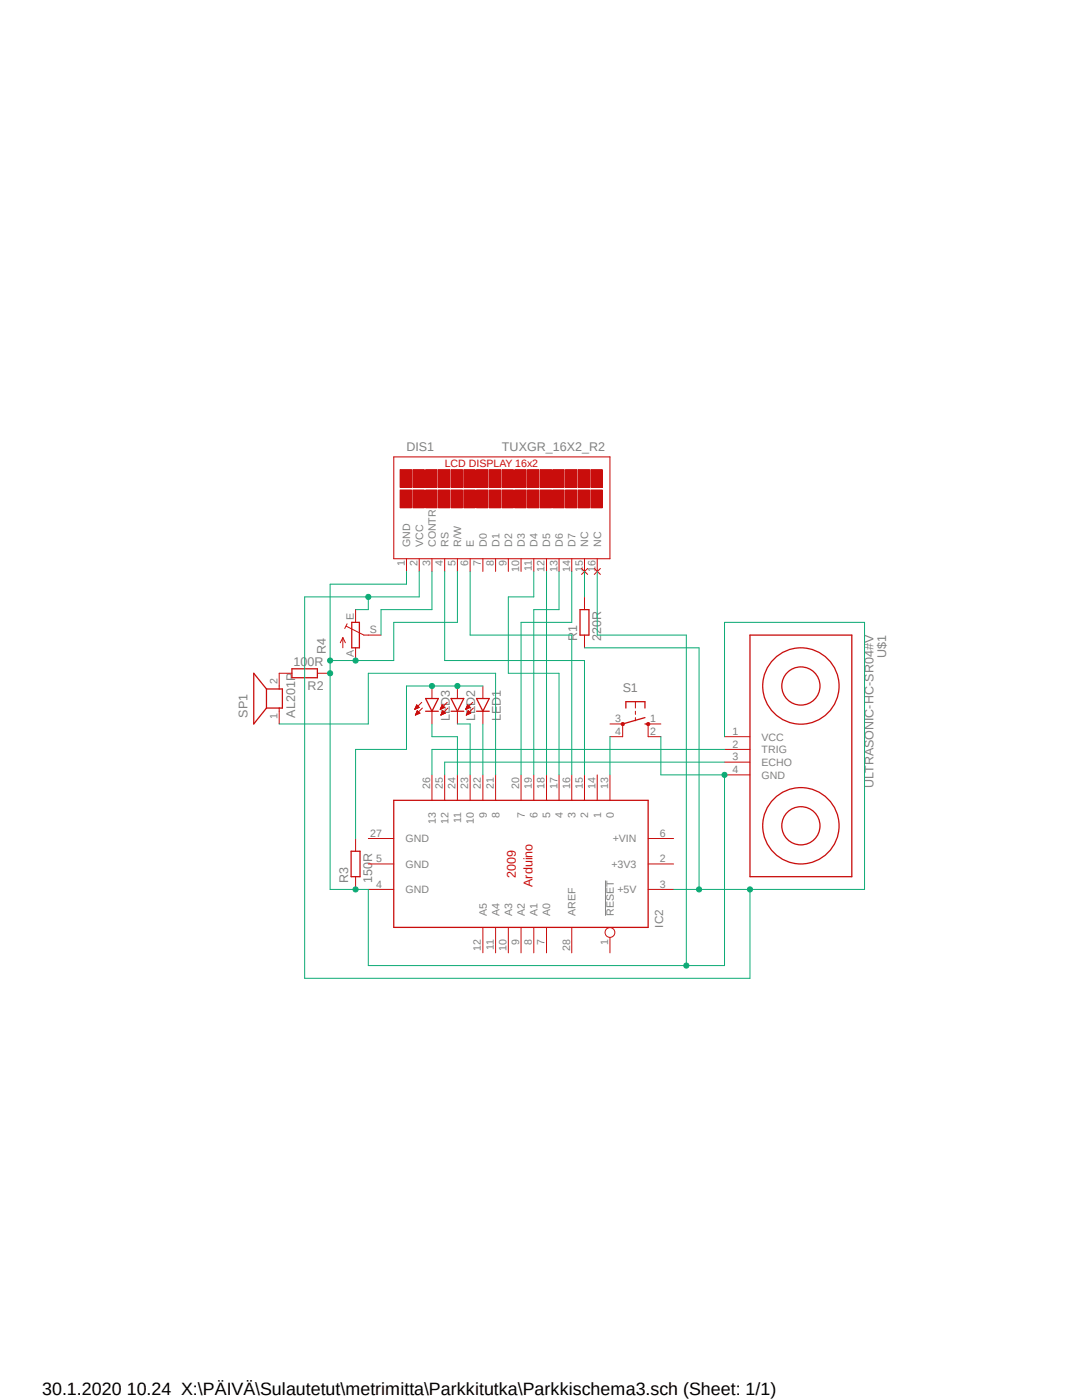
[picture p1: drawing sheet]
<svg xmlns="http://www.w3.org/2000/svg" width="216mm" height="279mm" viewBox="0 0 216 279" stroke-linecap="round" stroke-linejoin="round" font-family="sans-serif">
<path d="M46.7 87.4l130.9 108M177.6 87.4l-130.9 108" fill="none" stroke="#fff" stroke-width=".2"/>
<path d="M120.8 175.7v7.1" fill="none" stroke="#808080" stroke-width=".2"/>
<path d="M78.6 91.2h43.1v20.3h-43.1z" fill="none" stroke="#c90d0c" stroke-width=".21"/>
<path d="M79.8 93.7h2.3v3.6h-2.3z" fill-rule="evenodd" fill="#c90d0c"/>
<path d="M79.8 93.7h2.3v3.6h-2.3z" fill="none" stroke="#c90d0c" stroke-width=".2"/>
<path d="M79.8 97.8h2.3v3.5h-2.3z" fill-rule="evenodd" fill="#c90d0c"/>
<path d="M79.8 97.8h2.3v3.5h-2.3z" fill="none" stroke="#c90d0c" stroke-width=".2"/>
<path d="M82.4 93.7h2.3v3.6h-2.3z" fill-rule="evenodd" fill="#c90d0c"/>
<path d="M82.4 93.7h2.3v3.6h-2.3z" fill="none" stroke="#c90d0c" stroke-width=".2"/>
<path d="M82.4 97.8h2.3v3.5h-2.3z" fill-rule="evenodd" fill="#c90d0c"/>
<path d="M82.4 97.8h2.3v3.5h-2.3z" fill="none" stroke="#c90d0c" stroke-width=".2"/>
<path d="M84.9 93.7h2.3v3.6h-2.3z" fill-rule="evenodd" fill="#c90d0c"/>
<path d="M84.9 93.7h2.3v3.6h-2.3z" fill="none" stroke="#c90d0c" stroke-width=".2"/>
<path d="M84.9 97.8h2.3v3.5h-2.3z" fill-rule="evenodd" fill="#c90d0c"/>
<path d="M84.9 97.8h2.3v3.5h-2.3z" fill="none" stroke="#c90d0c" stroke-width=".2"/>
<path d="M87.5 93.7h2.2v3.6h-2.2z" fill-rule="evenodd" fill="#c90d0c"/>
<path d="M87.5 93.7h2.2v3.6h-2.2z" fill="none" stroke="#c90d0c" stroke-width=".2"/>
<path d="M87.5 97.8h2.2v3.5h-2.2z" fill-rule="evenodd" fill="#c90d0c"/>
<path d="M87.5 97.8h2.2v3.5h-2.2z" fill="none" stroke="#c90d0c" stroke-width=".2"/>
<path d="M90 93.7h2.3v3.6h-2.3z" fill-rule="evenodd" fill="#c90d0c"/>
<path d="M90 93.7h2.3v3.6h-2.3z" fill="none" stroke="#c90d0c" stroke-width=".2"/>
<path d="M90 97.8h2.3v3.5h-2.3z" fill-rule="evenodd" fill="#c90d0c"/>
<path d="M90 97.8h2.3v3.5h-2.3z" fill="none" stroke="#c90d0c" stroke-width=".2"/>
<path d="M92.5 93.7h2.3v3.6h-2.3z" fill-rule="evenodd" fill="#c90d0c"/>
<path d="M92.5 93.7h2.3v3.6h-2.3z" fill="none" stroke="#c90d0c" stroke-width=".2"/>
<path d="M92.5 97.8h2.3v3.5h-2.3z" fill-rule="evenodd" fill="#c90d0c"/>
<path d="M92.5 97.8h2.3v3.5h-2.3z" fill="none" stroke="#c90d0c" stroke-width=".2"/>
<path d="M95.1 93.7h2.3v3.6h-2.3z" fill-rule="evenodd" fill="#c90d0c"/>
<path d="M95.1 93.7h2.3v3.6h-2.3z" fill="none" stroke="#c90d0c" stroke-width=".2"/>
<path d="M95.1 97.8h2.3v3.5h-2.3z" fill-rule="evenodd" fill="#c90d0c"/>
<path d="M95.1 97.8h2.3v3.5h-2.3z" fill="none" stroke="#c90d0c" stroke-width=".2"/>
<path d="M97.6 93.7h2.3v3.6h-2.3z" fill-rule="evenodd" fill="#c90d0c"/>
<path d="M97.6 93.7h2.3v3.6h-2.3z" fill="none" stroke="#c90d0c" stroke-width=".2"/>
<path d="M97.6 97.8h2.3v3.5h-2.3z" fill-rule="evenodd" fill="#c90d0c"/>
<path d="M97.6 97.8h2.3v3.5h-2.3z" fill="none" stroke="#c90d0c" stroke-width=".2"/>
<path d="M100.2 93.7h2.2v3.6h-2.2z" fill-rule="evenodd" fill="#c90d0c"/>
<path d="M100.2 93.7h2.2v3.6h-2.2z" fill="none" stroke="#c90d0c" stroke-width=".2"/>
<path d="M100.2 97.8h2.2v3.5h-2.2z" fill-rule="evenodd" fill="#c90d0c"/>
<path d="M100.2 97.8h2.2v3.5h-2.2z" fill="none" stroke="#c90d0c" stroke-width=".2"/>
<path d="M102.7 93.7h2.3v3.6h-2.3z" fill-rule="evenodd" fill="#c90d0c"/>
<path d="M102.7 93.7h2.3v3.6h-2.3z" fill="none" stroke="#c90d0c" stroke-width=".2"/>
<path d="M102.7 97.8h2.3v3.5h-2.3z" fill-rule="evenodd" fill="#c90d0c"/>
<path d="M102.7 97.8h2.3v3.5h-2.3z" fill="none" stroke="#c90d0c" stroke-width=".2"/>
<path d="M105.2 93.7h2.3v3.6h-2.3z" fill-rule="evenodd" fill="#c90d0c"/>
<path d="M105.2 93.7h2.3v3.6h-2.3z" fill="none" stroke="#c90d0c" stroke-width=".2"/>
<path d="M105.2 97.8h2.3v3.5h-2.3z" fill-rule="evenodd" fill="#c90d0c"/>
<path d="M105.2 97.8h2.3v3.5h-2.3z" fill="none" stroke="#c90d0c" stroke-width=".2"/>
<path d="M107.8 93.7h2.3v3.6h-2.3z" fill-rule="evenodd" fill="#c90d0c"/>
<path d="M107.8 93.7h2.3v3.6h-2.3z" fill="none" stroke="#c90d0c" stroke-width=".2"/>
<path d="M107.8 97.8h2.3v3.5h-2.3z" fill-rule="evenodd" fill="#c90d0c"/>
<path d="M107.8 97.8h2.3v3.5h-2.3z" fill="none" stroke="#c90d0c" stroke-width=".2"/>
<path d="M110.3 93.7h2.3v3.6h-2.3z" fill-rule="evenodd" fill="#c90d0c"/>
<path d="M110.3 93.7h2.3v3.6h-2.3z" fill="none" stroke="#c90d0c" stroke-width=".2"/>
<path d="M110.3 97.8h2.3v3.5h-2.3z" fill-rule="evenodd" fill="#c90d0c"/>
<path d="M110.3 97.8h2.3v3.5h-2.3z" fill="none" stroke="#c90d0c" stroke-width=".2"/>
<path d="M112.8 93.7h2.3v3.6h-2.3z" fill-rule="evenodd" fill="#c90d0c"/>
<path d="M112.8 93.7h2.3v3.6h-2.3z" fill="none" stroke="#c90d0c" stroke-width=".2"/>
<path d="M112.8 97.8h2.3v3.5h-2.3z" fill-rule="evenodd" fill="#c90d0c"/>
<path d="M112.8 97.8h2.3v3.5h-2.3z" fill="none" stroke="#c90d0c" stroke-width=".2"/>
<path d="M115.4 93.7h2.2v3.6h-2.2z" fill-rule="evenodd" fill="#c90d0c"/>
<path d="M115.4 93.7h2.2v3.6h-2.2z" fill="none" stroke="#c90d0c" stroke-width=".2"/>
<path d="M115.4 97.8h2.2v3.5h-2.2z" fill-rule="evenodd" fill="#c90d0c"/>
<path d="M115.4 97.8h2.2v3.5h-2.2z" fill="none" stroke="#c90d0c" stroke-width=".2"/>
<path d="M117.9 93.7h2.3v3.6h-2.3z" fill-rule="evenodd" fill="#c90d0c"/>
<path d="M117.9 93.7h2.3v3.6h-2.3z" fill="none" stroke="#c90d0c" stroke-width=".2"/>
<path d="M117.9 97.8h2.3v3.5h-2.3z" fill-rule="evenodd" fill="#c90d0c"/>
<g fill="none" stroke="#c90d0c" stroke-width=".2">
<path d="M117.9 97.8h2.3v3.5h-2.3zM81.1 111.5v2.5M83.7 111.5v2.5M86.2 111.5v2.5M88.7 111.5v2.5M91.3 111.5v2.5M93.8 111.5v2.5M96.4 111.5v2.5M98.9 111.5v2.5M101.4 111.5v2.5M104 111.5v2.5M106.5 111.5v2.5"/>
<path d="M109.1 111.5v2.5M111.5 111.5v2.5M114.1 111.5v2.5M116 113.5l1.3 1.1M116.6 111.5v2.5M116.6 119.1v2.6M117.3 113.5l-1.3 1.1M118.6 113.5l1.2 1.1M119.2 111.5v2.5M119.8 113.5l-1.2 1.1M58.3 134.4h-2.6v3.1M63.3 134.4h2.6"/>
<path d="M68.4 127.3v2M68.4 127.3l-.5 1M68.4 127.3l.5 1M69.1 125l3.5 1.7h3.4M69.3 124.5l-.5 .9M71 121.7v2.5M71 129.3v2.5M86.2 136.9v2.5M91.3 136.9v2.5M96.4 136.9v2.5M116.6 126.7v2.6M55.7 141.3v3.2"/>
<path d="M82.8 141.5h.1M82.8 141.4h.3M82.8 141.4h.5M82.9 141.3h.6M82.9 142.7h.1M82.9 141.2h.7M82.9 142.6h.3M83 141.1h.5M83 142.5h.4M83 141h.4M83 142.4h.6M83.1 140.9h.3"/>
<path d="M83.1 142.3h.7M83.1 140.8h.2M83.1 140.7h.1M83.1 142.2h.6M83.1 142.2h.5M83.1 140.7l.6 .5-.9 .4zM83.2 142.1h.3M83.2 142h.2M83.2 141.9h.1M83.8 142.3l-.5-.5-.4 .9M83.8 142.3l-.9 .4M84.2 140.2l-1.4 1.4"/>
<path d="M84.3 141.3l-1.4 1.4M86.2 141.9v2.6M86.2 154.6v5.1M87.8 141.5h.1M87.9 141.4h.2M87.9 141.4h.4M88 141.3h.6M88 142.7h.1M88 141.2h.7M88 142.6h.3M88.1 141.1h.5M88.1 142.5h.4"/>
<path d="M88.1 141h.4M88.1 142.4h.5M88.1 140.9h.3M88.1 142.3h.8M88.2 140.8h.1M88.2 140.7h.1M88.2 142.2h.5M88.2 142.2h.4M88.2 142.1h.4M88.2 140.7l.5 .5-.9 .4zM88.3 142h.2M88.3 141.9h.1"/>
<path d="M88.7 154.6v5.1M88.9 142.3l-.6-.5-.3 .9M88.9 142.3l-.9 .4M89.2 140.2l-1.4 1.4M89.4 141.3l-1.4 1.4M91.3 141.9v2.6M91.3 154.6v5.1M92.9 141.5h.1M93 141.4h.2M93 141.4h.4M93 141.3h.6M93 142.7h.1"/>
<path d="M93.1 141.2h.7M93.1 142.6h.2M93.1 141.1h.6M93.1 142.5h.5M93.2 141h.4M93.2 142.4h.5M93.2 140.9h.3M93.2 140.8h.2M93.2 142.3h.7M93.3 140.7h.1M93.3 142.2h.5M93.3 140.7l.5 .5-.9 .4z"/>
<path d="M93.3 142.2h.4M93.3 142.1h.3M93.3 142h.3M93.4 141.9h.1M93.4 141.8l.5 .5-.9 .4zM93.8 154.6v5.1M94.3 140.2l-1.4 1.4M94.4 141.3l-1.4 1.4M96.4 141.9v2.6M96.4 154.6v5.1M98.9 154.6v5.1M104 154.6v5.1"/>
<path d="M106.5 154.6v5.1M109.1 154.6v5.1M111.5 154.6v5.1M114.1 154.6v5.1M116.6 154.6v5.1M119.2 154.6v5.1M121.7 154.6v5.1M124.2 144.5v2.5M126.8 140v1.3M126.8 141.9v.7M126.8 143.2v.6M129.3 144.5v2.5"/>
<path d="M144.6 147h5M144.6 149.6h5M144.6 152.1h5M144.6 154.6h5M71 167.3v2.6M71 175v2.5M73.5 177.5h5.1M73.5 172.4h5.1M73.5 167.3h5.1M129.3 177.5h5.1M129.3 172.4h5.1M129.3 167.3h5.1"/>
<path d="M96.4 185.1v5.1M98.9 185.1v5.1M101.4 185.1v5.1M104 185.1v5.1M106.5 185.1v5.1M109.1 185.1v5.1M114.1 185.1v5.1M121.7 187.1v3.1"/>
<circle cx="121.7" cy="186.1" r=".98"/>
</g>
<g fill="none" stroke="#c90d0c" stroke-width=".25">
<path d="M53.2 137.5h3.1v3.8h-3.1M53.2 137.5v3.8M53.2 137.5l-2.6-3.1v10.1l2.6-3.2M58.3 133.5h5v1.8h-5zM70.2 124.2h1.5v5.1h-1.5zM84.9 139.4h2.6l-1.3 2.5zM90 139.4h2.5l-1.2 2.5zM95.1 139.4h2.5l-1.2 2.5zM115.7 121.7h1.8v5h-1.8zM149.6 126.7h20.4v48.3h-20.4zM78.6 159.7h50.7v25.4h-50.7zM84.9 141.9h2.6"/>
<path d="M90 141.9h2.5M95.1 141.9h2.5M124.9 141.3v-1.3h3.8v1.3M128.7 144.5h.6M128.7 143.2l-4.5 1.3M70.1 169.9h1.7v5.1h-1.7z"/>
<circle cx="159.8" cy="136.9" r="3.8"/>
<circle cx="159.8" cy="136.9" r="7.6"/>
<circle cx="159.8" cy="164.8" r="3.8"/>
<circle cx="159.8" cy="164.8" r="7.6"/>
</g>
<path d="M124 144.3h.5v.4h-.5l-.1-.2z" fill-rule="evenodd" fill="#c90d0c"/>
<path d="M124 144.3h.5v.4h-.5l-.1-.2z" fill="none" stroke="#c90d0c" stroke-width=".2"/>
<path d="M129.1 144.3h.5v.4h-.5l-.1-.2z" fill-rule="evenodd" fill="#c90d0c"/>
<path d="M121.7 144.5h2.5M121.7 147h2.5M129.1 144.3h.5v.4h-.5l-.1-.2zM129.3 144.5h2.6M129.3 147h2.6" fill="none" stroke="#c90d0c" stroke-width=".2"/>
<path d="M83.7 119.1h-10.2v2.6M86.2 114v7.7h-10.2v5M88.7 114v17.8h27.9v22.8M93.8 114v12.7h20.3v27.9M116.6 114v5.1M144.6 124.2h27.9" fill="none" stroke="#0dab76" stroke-width=".2"/>
<circle cx="73.5" cy="119.1" r=".51" fill="#0dab76"/>
<g fill="none" stroke="#0dab76" stroke-width=".2">
<path d="M73.5 119.1h-12.7v76.1h88.8M116.6 129.3h22.9v48.2M134.4 177.5h15.2"/>
<circle cx="73.5" cy="119.1" r=".51"/>
</g>
<circle cx="139.5" cy="177.5" r=".51" fill="#0dab76"/>
<g fill="none" stroke="#0dab76" stroke-width=".2">
<path d="M172.5 124.2v53.3h-22.9v17.7"/>
<circle cx="139.5" cy="177.5" r=".51"/>
</g>
<circle cx="149.6" cy="177.5" r=".51" fill="#0dab76"/>
<g fill="none" stroke="#0dab76" stroke-width=".2">
<path d="M83.7 114v5.1M119.2 114v12.7h17.7v66h7.7v-38.1M71 121.7h2.5M144.6 124.2v22.8"/>
<circle cx="149.6" cy="177.5" r=".51"/>
</g>
<circle cx="136.9" cy="192.7" r=".51" fill="#0dab76"/>
<g fill="none" stroke="#0dab76" stroke-width=".2">
<path d="M81.1 114v2.6h-15.2v15.2M91.3 114v10.2h-12.7v7.6M73.5 177.5v15.2h63.4"/>
<circle cx="136.9" cy="192.7" r=".51"/>
</g>
<circle cx="65.9" cy="131.8" r=".51" fill="#0dab76"/>
<g fill="none" stroke="#0dab76" stroke-width=".2">
<path d="M78.6 131.8h-12.7v2.6"/>
<circle cx="65.9" cy="131.8" r=".51"/>
</g>
<circle cx="65.9" cy="134.4" r=".51" fill="#0dab76"/>
<g fill="none" stroke="#0dab76" stroke-width=".2">
<path d="M65.9 134.4v43.1h7.6"/>
<circle cx="65.9" cy="134.4" r=".51"/>
</g>
<circle cx="70.9" cy="177.5" r=".51" fill="#0dab76"/>
<circle cx="70.9" cy="177.5" r=".51" fill="none" stroke="#0dab76" stroke-width=".2"/>
<circle cx="70.9" cy="131.8" r=".51" fill="#0dab76"/>
<g fill="none" stroke="#0dab76" stroke-width=".2">
<path d="M131.9 147v7.6h12.7"/>
<circle cx="70.9" cy="131.8" r=".51"/>
</g>
<circle cx="144.6" cy="154.6" r=".51" fill="#0dab76"/>
<g fill="none" stroke="#0dab76" stroke-width=".2">
<path d="M106.5 114v5.1h-5.1v15.3h10.1v20.2M109.1 114v40.6M111.5 114v7.7h-5v32.9M114.1 114v10.2h-10.1v30.4M91.3 136.9h-10.2v12.7h-10.1v17.7M55.7 144.5h17.8v-10.1h25.4v20.2"/>
<circle cx="144.6" cy="154.6" r=".51"/>
</g>
<circle cx="86.2" cy="136.9" r=".51" fill="#0dab76"/>
<g fill="none" stroke="#0dab76" stroke-width=".2">
<path d="M91.3 136.9h5.1"/>
<circle cx="86.2" cy="136.9" r=".51"/>
</g>
<circle cx="91.3" cy="136.9" r=".51" fill="#0dab76"/>
<g fill="none" stroke="#0dab76" stroke-width=".2">
<path d="M86.2 144.5v2.5h5.1v7.6M91.3 144.5h2.5v10.1M96.4 144.5v10.1M121.7 147v7.6M144.6 149.6h-58.4v5M144.6 152.1h-55.9v2.5"/>
<circle cx="91.3" cy="136.9" r=".51"/>
</g>
<text font-size="3.6" x="8.4" y="278.4">30.1.2020 10.24 X:\PÄIVÄ\Sulautetut\metrimitta\Parkkitutka\Parkkischema3.sch (Sheet: 1/1)</text>
<g font-size="2.5" fill="#808080">
<text x="81.1" y="90">DIS1</text>
<text x="100.2" y="90">TUXGR_16X2_R2</text>
<text x="65" y="130.6" transform="rotate(-90 65 130.6)">R4</text>
<text x="115.1" y="128" transform="rotate(-90 115.1 128)">R1</text>
<text x="119.9" y="128" transform="rotate(-90 119.9 128)">220R</text>
<text x="176.8" y="131.4" transform="rotate(-90 176.8 131.4)">U$1</text>
<text x="58.6" y="132.8">100R</text>
<text x="61.4" y="137.6">R2</text>
<text x="49.4" y="143.2" transform="rotate(-90 49.4 143.2)">SP1</text>
<text x="58.9" y="143.2" transform="rotate(-90 58.9 143.2)">AL201P</text>
<text x="89.7" y="144" transform="rotate(-90 89.7 144)">LED3</text>
<text x="94.8" y="144" transform="rotate(-90 94.8 144)">LED2</text>
<text x="99.9" y="144" transform="rotate(-90 99.9 144)">LED1</text>
<text x="124.2" y="138.2">S1</text>
<text x="174.3" y="157.3" transform="rotate(-90 174.3 157.3)">ULTRASONIC-HC-SR04#V</text>
<text x="69.5" y="176.2" transform="rotate(-90 69.5 176.2)">R3</text>
<text x="74.3" y="176.2" transform="rotate(-90 74.3 176.2)">150R</text>
</g>
<g font-size="2.5" fill="#c90d0c">
<text x="103" y="175.2" transform="rotate(-90 103 175.2)">2009</text>
<text x="106.3" y="177" transform="rotate(-90 106.3 177)">Arduino</text>
</g>
<text font-size="2.3" fill="#808080" x="132.3" y="185.1" transform="rotate(-90 132.3 185.1)">IC2</text>
<text font-size="2.1" fill="#c90d0c" x="88.7" y="93.2">LCD DISPLAY 16x2</text>
<g font-size="2.1" fill="#808080">
<text x="80.8" y="113" transform="rotate(-90 80.8 113)">1</text>
<text x="81.9" y="109.2" transform="rotate(-90 81.9 109.2)">GND</text>
<text x="83.3" y="113" transform="rotate(-90 83.3 113)">2</text>
<text x="84.4" y="109.2" transform="rotate(-90 84.4 109.2)">VCC</text>
<text x="85.8" y="113" transform="rotate(-90 85.8 113)">3</text>
<text x="87" y="109.2" transform="rotate(-90 87 109.2)">CONTR</text>
<text x="88.3" y="113" transform="rotate(-90 88.3 113)">4</text>
<text x="89.5" y="109.2" transform="rotate(-90 89.5 109.2)">RS</text>
<text x="90.9" y="113" transform="rotate(-90 90.9 113)">5</text>
<text x="92" y="109.2" transform="rotate(-90 92 109.2)">R/W</text>
<text x="93.4" y="113" transform="rotate(-90 93.4 113)">6</text>
<text x="94.6" y="109.2" transform="rotate(-90 94.6 109.2)">E</text>
<text x="96" y="113" transform="rotate(-90 96 113)">7</text>
<text x="97.1" y="109.2" transform="rotate(-90 97.1 109.2)">D0</text>
<text x="98.5" y="113" transform="rotate(-90 98.5 113)">8</text>
<text x="99.7" y="109.2" transform="rotate(-90 99.7 109.2)">D1</text>
<text x="101" y="113" transform="rotate(-90 101 113)">9</text>
<text x="102.2" y="109.2" transform="rotate(-90 102.2 109.2)">D2</text>
<text x="104.7" y="109.2" transform="rotate(-90 104.7 109.2)">D3</text>
<text x="107.3" y="109.2" transform="rotate(-90 107.3 109.2)">D4</text>
<text x="109.8" y="109.2" transform="rotate(-90 109.8 109.2)">D5</text>
<text x="112.3" y="109.2" transform="rotate(-90 112.3 109.2)">D6</text>
<text x="114.8" y="109.2" transform="rotate(-90 114.8 109.2)">D7</text>
<text x="117.4" y="109.2" transform="rotate(-90 117.4 109.2)">NC</text>
<text x="119.9" y="109.2" transform="rotate(-90 119.9 109.2)">NC</text>
<text x="103.6" y="114.2" transform="rotate(-90 103.6 114.2)">10</text>
<text x="106.1" y="114" transform="rotate(-90 106.1 114)">11</text>
<text x="108.7" y="114.2" transform="rotate(-90 108.7 114.2)">12</text>
<text x="111.2" y="114.2" transform="rotate(-90 111.2 114.2)">13</text>
<text x="113.7" y="114.2" transform="rotate(-90 113.7 114.2)">14</text>
<text x="116.3" y="114.2" transform="rotate(-90 116.3 114.2)">15</text>
<text x="118.8" y="114.2" transform="rotate(-90 118.8 114.2)">16</text>
<text x="70.6" y="123.8" transform="rotate(-90 70.6 123.8)">E</text>
<text x="70.6" y="131" transform="rotate(-90 70.6 131)">A</text>
<text x="73.8" y="126.4">S</text>
<text x="55.4" y="136.5" transform="rotate(-90 55.4 136.5)">2</text>
<text x="55.4" y="143.5" transform="rotate(-90 55.4 143.5)">1</text>
<text x="122.7" y="144.1">3</text>
<text x="122.7" y="146.7">4</text>
<text x="129.7" y="146.7">2</text>
<text x="129.7" y="144.1">1</text>
<text x="146.1" y="146.7">1</text>
<text x="146.1" y="149.2">2</text>
<text x="152" y="147.8">VCC</text>
<text x="146.1" y="151.8">3</text>
<text x="146.1" y="154.3">4</text>
<text x="152" y="150.3">TRIG</text>
<text x="152" y="152.9">ECHO</text>
<text x="152" y="155.4">GND</text>
<text x="85.8" y="157.4" transform="rotate(-90 85.8 157.4)">26</text>
<text x="88.3" y="157.4" transform="rotate(-90 88.3 157.4)">25</text>
<text x="90.9" y="157.4" transform="rotate(-90 90.9 157.4)">24</text>
<text x="93.4" y="157.4" transform="rotate(-90 93.4 157.4)">23</text>
<text x="96" y="157.4" transform="rotate(-90 96 157.4)">22</text>
<text x="98.5" y="157.4" transform="rotate(-90 98.5 157.4)">21</text>
<text x="103.6" y="157.4" transform="rotate(-90 103.6 157.4)">20</text>
<text x="106.1" y="157.4" transform="rotate(-90 106.1 157.4)">19</text>
<text x="108.7" y="157.4" transform="rotate(-90 108.7 157.4)">18</text>
<text x="111.2" y="157.4" transform="rotate(-90 111.2 157.4)">17</text>
<text x="113.7" y="157.4" transform="rotate(-90 113.7 157.4)">16</text>
<text x="116.3" y="157.4" transform="rotate(-90 116.3 157.4)">15</text>
<text x="118.8" y="157.4" transform="rotate(-90 118.8 157.4)">14</text>
<text x="121.4" y="157.4" transform="rotate(-90 121.4 157.4)">13</text>
<text x="73.9" y="167">27</text>
<text x="87" y="164.4" transform="rotate(-90 87 164.4)">13</text>
<text x="89.5" y="164.4" transform="rotate(-90 89.5 164.4)">12</text>
<text x="92" y="164.3" transform="rotate(-90 92 164.3)">11</text>
<text x="94.6" y="164.4" transform="rotate(-90 94.6 164.4)">10</text>
<text x="97.1" y="163.2" transform="rotate(-90 97.1 163.2)">9</text>
<text x="99.7" y="163.2" transform="rotate(-90 99.7 163.2)">8</text>
<text x="104.7" y="163.2" transform="rotate(-90 104.7 163.2)">7</text>
<text x="107.3" y="163.2" transform="rotate(-90 107.3 163.2)">6</text>
<text x="109.8" y="163.2" transform="rotate(-90 109.8 163.2)">5</text>
<text x="112.3" y="163.2" transform="rotate(-90 112.3 163.2)">4</text>
<text x="114.8" y="163.2" transform="rotate(-90 114.8 163.2)">3</text>
<text x="117.4" y="163.2" transform="rotate(-90 117.4 163.2)">2</text>
<text x="119.9" y="163.2" transform="rotate(-90 119.9 163.2)">1</text>
<text x="122.5" y="163.2" transform="rotate(-90 122.5 163.2)">0</text>
<text x="131.7" y="167">6</text>
<text x="75.1" y="172">5</text>
<text x="80.9" y="173.2">GND</text>
<text x="80.9" y="168.1">GND</text>
<text x="122" y="173.2">+3V3</text>
<text x="122.3" y="168.1">+VIN</text>
<text x="131.7" y="172">2</text>
<text x="75.1" y="177.1">4</text>
<text x="80.9" y="178.3">GND</text>
<text x="123.2" y="178.3">+5V</text>
<text x="131.7" y="177.1">3</text>
<text x="97.1" y="182.8" transform="rotate(-90 97.1 182.8)">A5</text>
<text x="99.7" y="182.8" transform="rotate(-90 99.7 182.8)">A4</text>
<text x="102.2" y="182.8" transform="rotate(-90 102.2 182.8)">A3</text>
<text x="104.7" y="182.8" transform="rotate(-90 104.7 182.8)">A2</text>
<text x="107.3" y="182.8" transform="rotate(-90 107.3 182.8)">A1</text>
<text x="109.8" y="182.8" transform="rotate(-90 109.8 182.8)">A0</text>
<text x="114.8" y="182.8" transform="rotate(-90 114.8 182.8)">AREF</text>
<text x="122.5" y="182.8" transform="rotate(-90 122.5 182.8)">RESET</text>
<text x="96" y="189.8" transform="rotate(-90 96 189.8)">12</text>
<text x="98.5" y="189.7" transform="rotate(-90 98.5 189.7)">11</text>
<text x="101" y="189.8" transform="rotate(-90 101 189.8)">10</text>
<text x="103.6" y="188.6" transform="rotate(-90 103.6 188.6)">9</text>
<text x="106.1" y="188.6" transform="rotate(-90 106.1 188.6)">8</text>
<text x="108.7" y="188.6" transform="rotate(-90 108.7 188.6)">7</text>
<text x="113.7" y="189.8" transform="rotate(-90 113.7 189.8)">28</text>
<text x="121.4" y="188.6" transform="rotate(-90 121.4 188.6)">1</text>
</g>
</svg>
